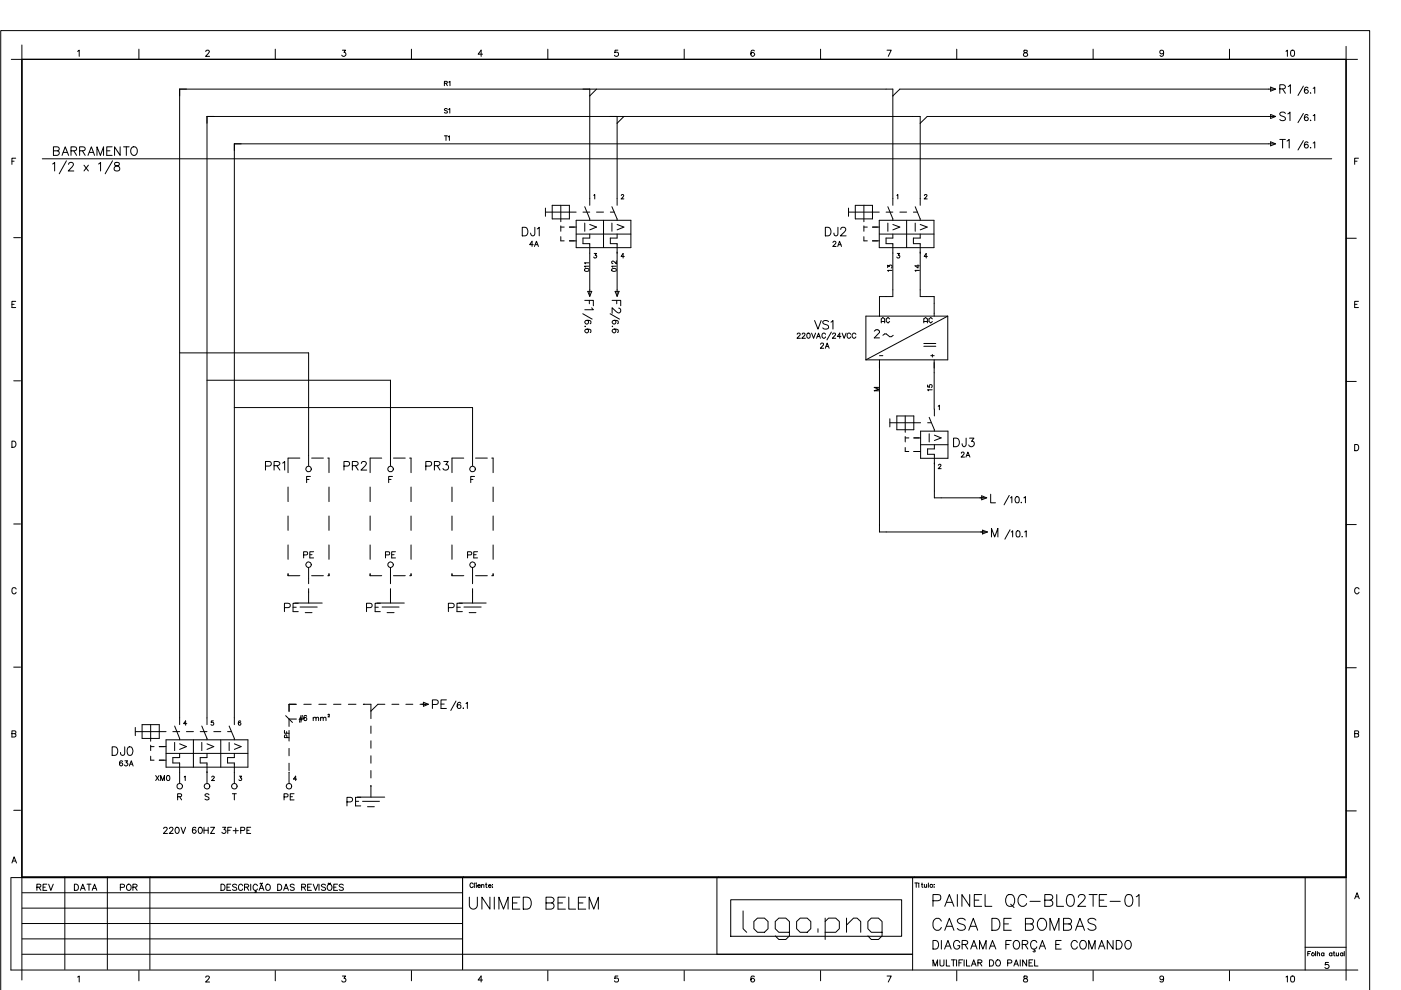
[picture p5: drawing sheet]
<svg xmlns="http://www.w3.org/2000/svg" width="297mm" height="210mm" viewBox="0 0 297 210" stroke-linecap="round" stroke-linejoin="round" font-family="sans-serif">
<g fill="none" stroke="#000" stroke-width=".21">
<path d="M2.4 12.6h285.4M4.6 12.6h280.8v173.5h-280.8zM4.6 9.5v198.3M16.5 10.9l.3-.3v1.4M29.4 10.4v2.2M43.6 10.9l.2-.2 .3-.1 .3 .4-.8 1h.8M58.4 10.4v2.2M72.6 10.6h.7l-.4 .5a.44 .44 0 0 1 .3 .7 .44 .44 0 0 1-.7-.1M87.2 10.4v2.2M102.3 11.5h-.9l.6-.9v1.4M116.1 10.4v2.2M125 18.9v24.6"/>
<path d="M126.5 18.9l-1.5 1.4M131 10.6h-.6l-.1 .6a.46 .46 0 0 1 .7 0 .46 .46 0 0 1 0 .6 .46 .46 0 0 1-.7-.1M145.1 10.4v2.2M159.9 10.8v-.1a.66 .66 0 0 0-.8 .5 .66 .66 0 0 0 .4 .8 .4 .4 0 0 0 .5-.4 .4 .4 0 0 0-.3-.4 .4 .4 0 0 0-.5 .3M174 10.4v2.2M188.1 10.6h.9l-.7 1.4M202.8 10.4v2.2M217.1 10.7v.4l.6 .1 .2 .3a.45 .45 0 0 1-.5 .5 .45 .45 0 0 1-.4-.5l.8-.6-.1-.2zM231.8 10.4v2.2M246.7 11.1a.41 .41 0 0 1-.6 .3 .41 .41 0 0 1-.1-.7 .41 .41 0 0 1 .7 .1v.3a.61 .61 0 0 1-.5 .9l-.3-.3M260.7 10.4v2.2M269 18.9h-78.2l-1.5 1.4"/>
<path d="M277.3 18.7v-.1a.4 .4 0 0 0-.7 .1 .72 .72 0 0 0 .3 1.1 .4 .4 0 0 0 .5-.4 .4 .4 0 0 0-.4-.4 .4 .4 0 0 0-.5 .4M277.9 19.7h.1M278.4 18.7l.4-.2v1.3M285.4 9.8v198M2.5 34.2h.5M3.3 33.5h-.8v1.4M9 33.7h273.3M11.2 34.8l.4-.4v1.9M14.1 34.1l-1.5 2.7M14.5 34.9l.4-.5 .6 .2a.55 .55 0 0 1-.2 .8l-.8 .9h1.1M17.8 35l.9 1.3M18.7 35l-.9 1.3"/>
<path d="M20.9 34.8l.4-.4v1.9M23.9 34.1l-1.6 2.7M24.4 34.5a.36 .36 0 0 0 .1 .6 .66 .66 0 0 1 .8 .3 .66 .66 0 0 1-.1 .8l-.6 .1-.3-.2a.68 .68 0 0 1 0-.8 .68 .68 0 0 1 .7-.2 .36 .36 0 0 0 .2-.6zM130.8 24.7v18.8M132.3 24.7l-1.5 1.4M269 30.5h-219.3v123.1M269 24.7h-72.4l-1.5 1.4M276.3 29.8l-1.1 2M277.3 24.5v-.1a.4 .4 0 0 0-.7 .1 .72 .72 0 0 0 .3 1.1 .4 .4 0 0 0 .5-.4 .4 .4 0 0 0-.4-.4 .4 .4 0 0 0-.5 .4M277.3 30.3v-.1a.4 .4 0 0 0-.7 .1 .72 .72 0 0 0 .3 1.1 .41 .41 0 0 0 .5-.4 .41 .41 0 0 0-.4-.4 .41 .41 0 0 0-.5 .4M277.9 25.5h.1M277.9 31.3h.1"/>
<path d="M278.4 24.5l.4-.2v1.3M278.4 30.3l.4-.2v1.3M287.2 34.2h.5M288 33.5h-.8v1.4M2.9 50.4h1.4M115.6 45h6.6M115.6 44.1v1.8M117.1 43.5h3.6v2.9h-3.6zM118.9 48.1h.7M118.9 50.2v.9h.7M118.9 43.5v3.5M118.9 47.9v1.1"/>
<path d="M120.7 48.1h1.5M120.7 51.1h1.5M122.2 46.7h11.6v5.8h-11.6zM122.2 49.6h11.6M123.6 45h1.4M124 43.8l1 2.9M124 47.3v1.7M125 49.6v.9h-1.4v1.2h1.4v9.7M125 47.6l1.5 .5-1.5 .6M125.9 41.4l.2-.2v1M126.5 45h1.5M128 46.7v5.8"/>
<path d="M129.4 45h.8M129.7 43.8l1.1 2.9M129.7 47.3v1.7M130.8 49.6v.9h-1.4v1.2h1.4v9.7M130.8 47.6l1.5 .5-1.5 .6M131.7 41.5l.2-.3 .3 .2-.5 .8h.6M179.9 45h6.5M179.9 44.1v1.8M181.3 43.5h3.7v2.9h-3.7zM183.2 48.1h.7M183.2 50.2v.9h.7M183.2 43.5v3.5"/>
<path d="M183.2 47.9v1.1M185 48.1h1.4M185 51.1h1.4M186.4 46.7h11.6v5.8h-11.6zM186.4 49.6h11.6M187.9 45h1.4M188.2 43.8l1.1 2.9M188.2 47.3v1.7M189.3 43.5v-24.6h-151.2v133.3M189.3 49.6v.9h-1.4v1.2h1.4v11.2h-2.8v4.1M189.3 47.6l1.5 .5-1.5 .6M190.1 41.4l.3-.2v1"/>
<path d="M190.2 53.7h.5l-.3 .4a.3 .3 0 0 1 .4 .3 .3 .3 0 0 1-.3 .3l-.4-.2M190.8 45h1.4M192.2 46.7v5.8M193.7 45h.8M194 43.8l1.1 2.9M194 47.3v1.7M195.1 53.7h.1M195.1 43.5v-18.8h-151.2v127.5M195.1 49.6v.9h-1.4v1.2h1.4v11.2h3v4.1M195.1 47.6l1.5 .5-1.5 .6M196 41.5v-.1a.29 .29 0 0 1 .3-.2 .29 .29 0 0 1 .2 .3l-.6 .7h.7M196.6 54.4h-.7l.5-.7v1"/>
<path d="M285.4 50.5h2.2M2.5 64.5h.5M3.3 63.9h-.8v1.3h.8M38.1 74.8h27.3v23.9M124.1 69.2h-.1l.1 .1M124.4 69.8a.41 .41 0 0 1 .3 .6 .41 .41 0 0 1-.6 .1 .41 .41 0 0 1 .1-.7h.2a.59 .59 0 0 1 .9 .4l-.2 .3M130.2 69.8a.41 .41 0 0 1 .3 .6 .41 .41 0 0 1-.6 .1 .41 .41 0 0 1 .1-.7h.2a.59 .59 0 0 1 .9 .4l-.2 .3M169 70.9l.2-.3 .4 .1v.3l-.6 .7h.7M170.1 70.9a.3 .3 0 0 1 .4-.2 .3 .3 0 0 1 0 .5l-.5 .5h.8M180.4 70.9a.39 .39 0 0 0-.5-.3 .39 .39 0 0 0-.3 .4v.3a.39 .39 0 0 0 .3 .4 .39 .39 0 0 0 .5-.3M181.5 70.9a.45 .45 0 0 0-.7-.2 .45 .45 0 0 0-.1 .6 .41 .41 0 0 0 .3 .4 .41 .41 0 0 0 .5-.3M185.4 70.2l.3-.3h.4l.4 .3v.3l-1.1 1.1h1.1"/>
<path d="M186.5 76.3v36.5h22.8M186.5 75.4h.7M186.8 68.5v-.9l.4-.3 .4 .3v.9M186.8 68.2h.8M187.2 71.1l.4-.3h.3l.7 .6h.4l.4-.3M188.6 67.6l-.3-.3-.4 .3v.6l.4 .3 .3-.3M195.9 68.5v-.9l.3-.3 .4 .3v.9M195.9 73.4h2.5M195.9 68.2h.7M195.9 72.8h2.5M197.3 75.4h.8M197.7 67.6l-.4-.3-.3 .3v.6l.3 .3 .4-.3"/>
<path d="M197.7 75.2v.5M198.1 76.3v10.5M200.9 67h-17.3v9.3M200.9 67v9.3h-17.3M200.9 67l-17.3 9.3M287.2 64.5h.5M288 63.9h-.8v1.3h.8M2.5 93.5h.4a.71 .71 0 0 1 .5 .7 .71 .71 0 0 1-.5 .6h-.4zM2.9 80.7h1.4M43.9 80.6h38.9v18.1M49.7 86.4h50.5v12.3M61.1 97.1h2.5"/>
<path d="M66.1 97.1h2.5M69.5 97.1h.3v3.1M78.5 97.1h2.4M83.4 97.1h2.5M86.9 97.1h.3v3.1M95.8 97.1h2.5M100.8 97.1h2.5M104.3 97.1h.2v3.1M188.7 89.6h6.5M188.7 88.8v1.7M190.1 88.2h3.6v2.9h-3.6zM191.9 92.9h.8"/>
<path d="M191.9 94.9v.8h.8M191.9 88.2v3.5M191.9 92.6v1.1M193.7 92.9h1.5M193.7 95.7h1.5M195.2 94.3h5.8M196.7 89.6h.7M197 88.5l1.1 2.9M197 92v1.7M198.1 98.4h.1M198.1 86.8v1.4M198.1 94.3v.9h-1.4v1.1h1.4v9.3h11"/>
<path d="M198.1 92.3l1.4 .6-1.4 .5M198.9 86.1l.3-.2v1M199 98.7a.28 .28 0 0 1 .2-.3 .28 .28 0 0 1 .3 .3l-.6 .7h.6M201 91.4h-5.8v5.8h5.8M285.4 80.9h2.2M287.2 94.2h.4a.71 .71 0 0 1 .5 .7 .71 .71 0 0 1-.5 .7h-.4zM2.9 111.1h1.4M61.1 103.3v3.1M61.1 109.4v3.1M61.1 115.5v3.1M65 101.7h.5M65.8 101h-.8v1.3"/>
<path d="M69.8 103.3v3.1M69.8 109.4v3.1M69.8 115.5v3.1M78.5 103.3v3.1M78.5 109.4v3.1M78.5 115.5v3.1M82.4 101.7h.5M83.2 101h-.8v1.3M87.2 103.3v3.1M87.2 109.4v3.1M87.2 115.5v3.1M95.8 103.3v3.1"/>
<path d="M95.8 109.4v3.1M95.8 115.5v3.1M99.8 101.7h.5M100.6 101h-.8v1.3M104.5 103.3v3.1M104.5 109.4v3.1M104.5 115.5v3.1M208.1 105.1l1.1 .5-1.1 .4zM208.3 112.4l1.1 .4-1.1 .4zM210 104.8v1.8h1.1M210.2 113.8v-1.8l.7 1.8 .7-1.8v1.8M214 105l-1.1 2"/>
<path d="M214.2 112.3l-1.2 2M214.2 105.6l.3-.3v1.3M214.4 112.8l.3-.3v1.3M215.4 105.4a.41 .41 0 0 1 .7 .2v.2a.55 .55 0 0 1-.5 .8h-.2l-.2-.5zM215.6 112.6a.41 .41 0 0 1 .6 .2l.1 .3a.53 .53 0 0 1-.5 .7 .87 .87 0 0 1-.2-1.2zM216.5 106.5l.1 .1M216.7 113.7l.1 .1M217.1 105.6l.3-.3v1.3M217.2 112.8l.4-.3v1.3M285.4 111.2h2.2M3.4 124.9a.46 .46 0 0 0-.5-.3 .46 .46 0 0 0-.4 .5v.3a.45 .45 0 0 0 .4 .5 .45 .45 0 0 0 .5-.3M61.1 121.6v.5h2.5"/>
<path d="M62.5 127.9h5.8M63.6 128.7h3.7M65.4 120.5v3.3M65.4 124.8v.7M66.1 122.1h2.5M69.8 121.6v.5h-.3M78.5 121.6v.5h2.4M79.9 127.9h5.8M81 128.7h3.6M82.1 129.9h1.5M82.8 120.5v3.3M82.8 124.8v.7"/>
<path d="M83.4 122.1h2.5M87.2 121.6v.5h-.3M95.8 121.6v.5h2.5M97.3 127.9h5.8M98.4 128.7h3.6M99.5 129.9h1.4M100.2 120.5v3.3M100.2 124.8v.7M100.8 122.1h2.5M104.5 121.6v.5h-.2M288.1 124.9a.53 .53 0 0 0-.7-.2 .53 .53 0 0 0-.2 .7 .48 .48 0 0 0 .4 .5 .48 .48 0 0 0 .5-.3M2.5 155.5h.8v-.4l-.8-.1v1.3l.8-.2v-.4l-.2-.2"/>
<path d="M2.9 141.4h1.4M28.7 155.1h6.5M28.7 154.2v1.8M30.1 153.6h3.7v3h-3.7zM31.9 158.3h.8M31.9 153.6v3.6M31.9 158v1.1M33.8 158.3h1.4M35.2 156.9h17.4v5.8h-17.4zM35.2 159.7h17.4M36.6 155.1h1.5M37 153.9l1.1 3"/>
<path d="M37 157.4v1.7M38.1 159.7v.9h-1.5v1.2h1.5v2M38.1 157.7l1.4 .6-1.4 .6M41 156.9v5.8M42.4 155.1h1.5M42.8 153.9l1.1 3M42.8 157.4v1.7M43.9 159.7v.9h-1.5v1.2h1.5v4.2M43.9 157.7l1.4 .6-1.4 .6M46.8 156.9v5.8M48.2 155.1h.8M48.6 153.9l1.1 3"/>
<path d="M48.6 157.4v1.7M49.7 159.7v.9h-1.5v1.2h1.5v4.2M49.7 157.7l1.4 .6-1.4 .6M51 153v-.1a.42 .42 0 0 0-.5 .4 .42 .42 0 0 0 .5 .4l.1-.2a.28 .28 0 0 0-.3-.3 .28 .28 0 0 0-.3 .2M60.6 151.7l1.4 1.5M61.3 158.7v1.5M62.9 149.3h-1.6v1.6M63.4 152.6h.7M63.5 152.3h.7M63.8 151.7l-.3 1.4M64.1 151.7l-.3 1.4M64.4 149.3h1.6"/>
<path d="M65 151.9v-.2a.54 .54 0 0 0-.7 .4 .54 .54 0 0 0 .4 .7 .33 .33 0 0 0 .4-.3 .33 .33 0 0 0-.3-.4 .33 .33 0 0 0-.4 .3M66.4 152.3l.3-.2h.2l.1 .7M66.4 152.1v.7M67 152.3l.1-.2h.4v.7M67.6 149.3h1.6M68 152.3l.2-.2h.3v.7M68 152.1v.7M68.5 152.3l.3-.2h.3v.7M69.5 151.6l.1-.2a.18 .18 0 0 1 .2 .1 .18 .18 0 0 1 0 .2l-.3 .3h.4M70.7 149.3h1.6M73.9 149.3h1.6M77 149.3h1.6v3.1"/>
<path d="M78.6 153.9v1.6M78.6 157.1v1.5M81.6 149.3h-1.5l-1.5 1.5M83.1 149.3h1.5M86 149.3h1.5M97.7 149.1l-.1-.1a.37 .37 0 0 0-.6 .2 .72 .72 0 0 0 .3 1 .41 .41 0 0 0 .5-.4 .41 .41 0 0 0-.4-.4 .41 .41 0 0 0-.5 .4M98.2 150.1v.1h.1M98.8 149.2l.3-.3v1.3M285.4 141.6h2.2M287.2 155.5h.8v-.4l-.8-.1v1.3l.8-.2v-.4l-.2-.2M2.9 171.8h1.4M31.9 160.3v.9h.8"/>
<path d="M33.8 161.2h1.4M34.7 175.7l.1-.3h.4l.3 .4-.8 .9h.8M35.9 175.7l.2-.3h.3l.3 .4-.8 .9h.8M37.3 175.4a.65 .65 0 0 1 .8 .5 .65 .65 0 0 1-.5 .8l-.3-.1-.2-.5zM38.4 175.4l.4 1.3 .6-1.3M39.1 164.7l.2-.1v.9M41.5 175.6v-.2a.65 .65 0 0 0-.8 .5 .65 .65 0 0 0 .5 .8 .4 .4 0 0 0 .4-.4 .4 .4 0 0 0-.4-.4 .4 .4 0 0 0-.4 .3M42.2 175.4a.66 .66 0 0 1 .8 .5 .66 .66 0 0 1-.5 .8l-.4-.2-.1-.5zM43.3 175.4v1.3M43.3 176h.8M43.9 163.8h.1M44.1 175.4v1.3"/>
<path d="M44.3 168.5l-.3-.2-.5 .2 .1 .3 .7 .4v.2l-.3 .2-.5-.2M44.6 175.4h.9l-.9 1.3h.9M44.9 164.8v-.1a.29 .29 0 0 1 .3-.1 .29 .29 0 0 1 .3 .2l-.6 .7h.6M47.2 175.4h.7l-.4 .5a.43 .43 0 0 1 .3 .7 .43 .43 0 0 1-.7-.1M48.3 176h.5M49.1 175.4h-.8v1.3M49.4 176.1h1.1M50 175.6v1.1M50.7 164.6h.5l-.2 .3a.3 .3 0 0 1 .2 .5 .3 .3 0 0 1-.5-.1M51 176.1l.8-.1v-.5l-.8-.1v1.3M52.4 176h.4M53.2 175.4h-.8v1.3h.8"/>
<path d="M61.3 161.8v1.6M61.3 163.7v2.3M62.9 165.2h-.7l.5-.6v.9M75.8 169h5.8M76.9 169.9h3.6M77.9 171h1.5M78.6 160.2v1.6M78.6 163.4v1.5M78.6 166.6v.1M285.4 171.9h2.2M2.3 186.1v19.6h285.6M2.4 186.1h283"/>
<path d="M2.5 183l.5-1.3 .5 1.3M2.7 182.6h.6M4.7 189.3h93.4M4.7 192.5h93.4M4.7 195.8h93.4M4.7 199.1h93.4M4.7 185.9h280.7M13.7 186.1v19.4M22.8 186.1v19.4M31.8 186.1v19.4M46.8 187.5h.5a.71 .71 0 0 1 .4 .6 .71 .71 0 0 1-.4 .7h-.5zM48.1 188.1h.5"/>
<path d="M48.9 187.5h-.8v1.3h.8M50.2 187.7l-.3-.2-.6 .2 .1 .3 .8 .4-.1 .3-.5 .1-.3-.2M51.5 187.8a.45 .45 0 0 0-.6-.3 .45 .45 0 0 0-.3 .5 .53 .53 0 0 0 .1 .7 .53 .53 0 0 0 .7-.1l.1-.1M51.8 188.1h.8l.1-.4-.3-.2h-.6v1.3M52.3 188.1l.4 .7M53.2 187.5v1.3M54.1 188.8l.2 .4h-.3M54.6 187.8a.47 .47 0 0 0-.5-.3 .47 .47 0 0 0-.4 .5 .53 .53 0 0 0 .2 .7 .53 .53 0 0 0 .7-.2M54.9 188.8l.5-1.3 .6 1.3M55.1 188.4h.6M55.2 187.3h.1M55.2 187.3l-.1 .1"/>
<path d="M55.7 187.2l-.3 .1M56.5 187.6a.62 .62 0 0 1 .8 .5 .62 .62 0 0 1-.8 .6l-.2-.4zM58.9 187.5h.4a.71 .71 0 0 1 .4 .6 .71 .71 0 0 1-.4 .7h-.4zM60.1 188.8l.5-1.3 .6 1.3M60.4 188.4h.5M62.4 187.7a.46 .46 0 0 0-.5-.3 .46 .46 0 0 0-.4 .4l.9 .6-.1 .3-.5 .1-.3-.2M64 188.1h.7l.1-.5-.8-.1v1.3M64.4 188.1l.4 .7M65.2 188.1h.5M66 187.5h-.8v1.3h.8M66.4 187.5l.5 1.3 .5-1.3M67.6 187.5v1.3"/>
<path d="M69 187.7l-.1-.1a.47 .47 0 0 0-.8 .2l.9 .6-.1 .3-.5 .1-.3-.2M69.5 187.7a.62 .62 0 0 1 .9 .1 .62 .62 0 0 1-.3 .9 .63 .63 0 0 1-.7-.2 .63 .63 0 0 1 .1-.8zM69.6 187.3h.2M69.6 187.3v.1M69.8 187.3h.2M70.1 187.2l-.1 .1M70.8 188.1h.4M71.6 187.5h-.8v1.3h.8M72.8 187.7l-.3-.2-.6 .2 .1 .3 .8 .4-.1 .3-.5 .1-.3-.2M98.1 186.1v19.4M98.3 185.9v.1M100.3 187.5a.38 .38 0 0 0-.5-.3 .38 .38 0 0 0-.2 .6 .34 .34 0 0 0 .3 .4 .34 .34 0 0 0 .4-.3"/>
<path d="M100.6 187.2v1M100.9 187.3h.1zM103.1 187.2v.8l.2 .2M152 186.1v16.2M152.3 185.9v.1M154.9 190.8h36.3v7.7h-36.3zM157.6 193.1v3.8l.7 .8M159.8 195.4l.8-.7h1.5l.7 .7v1.5l-.7 .8h-1.5l-.8-.8zM167.4 197.7h-2.3l-.7-.8v-1.5l.7-.7h1.5l.8 .7v3l-.8 .8h-1.5l-.7-.8M168.9 195.4l.8-.7h1.4l.8 .7v1.5l-.8 .8h-1.4l-.8-.8zM173.4 196.9v.8M174.9 195.4l.8-.7h1.5l.8 .7v1.5l-.8 .8h-2.3"/>
<path d="M174.9 194.7v4.5M179.5 196.1l1.5-1.4h.7l.8 .7v2.3M179.5 194.7v3M187 197.7h-2.3l-.7-.8v-1.5l.7-.7h1.6l.7 .7v3l-.7 .8h-1.6l-.7-.8M193.5 186.1v19.6M193.9 185.9v.1M194 187.2h.6M194.3 187.2v.9M197.8 199.4h.6a.98 .98 0 0 1 .6 .9 .98 .98 0 0 1-.6 .9h-.6zM199.6 199.4v1.8M203.5 199.8a.64 .64 0 0 0-1-.3 .97 .97 0 0 0-.3 1 .97 .97 0 0 0 .9 .7 .61 .61 0 0 0 .4-.7h-.4M214.4 199.4h-1.1v1.8"/>
<path d="M215.2 199.5a.87 .87 0 0 1 1 .4 .87 .87 0 0 1-.2 1.1 .66 .66 0 0 1-.8 .2 .66 .66 0 0 1-.4-.7v-.4zM219.8 199.8a.64 .64 0 0 0-1-.3 .97 .97 0 0 0-.3 1 .97 .97 0 0 0 .9 .7l.4-.4M225 199.4h-1.2v1.8h1.2M228.4 199.8a.68 .68 0 0 0-.7-.4 .68 .68 0 0 0-.6 .7v.4a.67 .67 0 0 0 .5 .7 .67 .67 0 0 0 .8-.4M229.1 199.7a.75 .75 0 0 1 1-.2 .75 .75 0 0 1 .2 1 .7 .7 0 0 1-.7 .7 .7 .7 0 0 1-.7-.7zM236 199.4v1.8l-1.2-1.8v1.8M236.7 199.4h.6a.96 .96 0 0 1 .6 .9 .96 .96 0 0 1-.6 .9h-.6zM238.7 199.7a.66 .66 0 0 1 .7-.3 .66 .66 0 0 1 .4 .7v.4a.68 .68 0 0 1-.6 .7 .68 .68 0 0 1-.7-.7zM276.7 186.2v19.5M287.2 190.6l.5-1.3 .5 1.3M287.4 190.1h.6M.2 209.9v-203.4h290.2v203.4"/>
<path d="M4.7 202.3h188.8M16.5 207.2l.3-.3v1.3M29.4 205.8v2.2M43.6 207.2l.3-.3 .4 .1 .1 .3-.8 .9h.8M58.4 205.8v2.2M72.6 206.9h.7l-.4 .5a.44 .44 0 0 1 .3 .7 .44 .44 0 0 1-.7-.1M87.2 205.8v2.2M102.3 207.8h-.9l.6-.9v1.3M116.1 205.8v2.2M131 206.9h-.6l-.1 .6a.45 .45 0 0 1 .7-.1 .45 .45 0 0 1 0 .7 .45 .45 0 0 1-.7-.1M145.1 205.8v2.2M159.9 207.1l-.4-.2a.69 .69 0 0 0-.3 .7 .69 .69 0 0 0 .4 .6 .39 .39 0 0 0 .4-.4 .39 .39 0 0 0-.4-.4 .39 .39 0 0 0-.4 .4"/>
<path d="M174 205.8v2.2M188.1 206.9h.9l-.7 1.3M197.8 204.8v-1.3l.5 1.3 .5-1.3v1.3M199.3 203.5v1.2l.3 .1a.38 .38 0 0 0 .5-.4v-.9M200.3 201.2l.7-1.8 .7 1.8M200.6 203.5v1.3h.8M201.7 203.5h.9M202.1 203.5v1.3M202.8 203.5v1.3M202.8 205.8v2.2M203.3 204.1h.5M204 200.3l1-.1 .2-.3-.1-.3-.3-.2h-.8v1.8"/>
<path d="M204.1 203.5h-.8v1.3M204.4 203.5v1.3M204.6 200.3l.6 .9M204.9 203.5v1.3h.7M205.8 201.2l.7-1.8 .7 1.8M206 204.8l.4-1.3 .6 1.3M206.1 204.4h.7M207.3 204.1l.8-.1v-.4l-.8-.1v1.3M207.7 201.2v-1.8l.7 1.8 .7-1.8v1.8M207.8 204.1l.4 .7M209.7 201.2l.7-1.8 .7 1.8M209.8 203.5h.5a.71 .71 0 0 1 .4 .7 .71 .71 0 0 1-.4 .6h-.5z"/>
<path d="M211.2 203.7a.62 .62 0 0 1 .9 .2 .62 .62 0 0 1-.2 .9 .63 .63 0 0 1-.8-.3 .63 .63 0 0 1 .1-.8zM213.6 204.2l.8-.1 .1-.3-.3-.3h-.6v1.3M215 204.8l.5-1.3 .4 1.3M215.1 204.4h.7M216.3 203.5v1.3M216.7 200.3l1-.1 .2-.3-.1-.3-.3-.2h-.8v1.8M217.1 207v.4l.6 .1 .2 .3a.44 .44 0 0 1-.5 .4 .44 .44 0 0 1-.4-.4l.8-.6-.1-.2zM217.3 200.3l.6 .9M217.7 203.5v1.3l-.9-1.3v1.3M218.2 204.1h.5M219 203.5h-.8v1.3h.8M219.2 201.2v.3h.2l.1 .2h-.5"/>
<path d="M219.4 203.5v1.3h.7M220.3 201.2l.7-1.8 .7 1.8M230.8 201.2v-1.8l.7 1.8 .7-1.8v1.8M231.8 205.8v2.2M232.9 201.2l.7-1.8 .7 1.8M246.7 207.4a.41 .41 0 0 1-.6 .3 .41 .41 0 0 1-.1-.7 .41 .41 0 0 1 .7 .1v.3a.59 .59 0 0 1-.5 .8l-.3-.2M260.7 205.8v2.2M276.7 200.8h8.7M277.3 202.2h.4M277.9 201.7h-.6v1M278.9 201.7v1M279.3 202.2l.2-.2 .2 .1 .1 .6"/>
<path d="M279.3 201.7v1M280.7 202.2a.3 .3 0 0 0-.5 0 .3 .3 0 0 0 .3 .5l.2-.2M280.7 202v.7M281.7 204.1h-.7v.5a.48 .48 0 0 1 .7 0 .48 .48 0 0 1-.1 .7 .48 .48 0 0 1-.7-.2M282.4 202.2a.3 .3 0 0 0-.5-.1 .3 .3 0 0 0 0 .5 .3 .3 0 0 0 .5-.1M282.4 202v.7M282.7 202h.3M282.8 201.7v.8l.3 .2M283.3 202l.1 .6 .4-.1M283.8 202v.7M284.7 202.2a.3 .3 0 0 0-.5 0 .3 .3 0 0 0 .3 .5l.2-.2M284.7 202v.7"/>
<path d="M285 201.7v1"/>
<circle cx="65.4" cy="99.5" r=".58"/>
<circle cx="82.8" cy="99.5" r=".58"/>
<circle cx="100.2" cy="99.5" r=".59"/>
<circle cx="43.9" cy="166.7" r=".58"/>
<circle cx="49.7" cy="166.7" r=".58"/>
<circle cx="61.3" cy="166.7" r=".56"/>
<circle cx="278.4" cy="202.3" r=".32"/>
</g>
<g font-size="6.2">
<text x="196.8" y="193.7">PAINEL QC-BL02TE-01</text>
<text x="196.8" y="198.6">CASA DE BOMBAS</text>
</g>
<text font-size="5.7" x="98.8" y="194">UNIMED BELEM</text>
<g font-size="5.3">
<text x="274.8" y="21.2" transform="rotate(-90 274.8 21.2)">R1</text>
<text x="133" y="67.7" transform="rotate(-90 133 67.7)">F2</text>
</g>
<g font-size="4.9">
<text x="270.6" y="26.8">S1</text>
<text x="10.6" y="34.2">BARRAMENTO</text>
<text x="274.5" y="32.5" transform="rotate(-90 274.5 32.5)">T1</text>
<text x="109.7" y="51.2">DJ1</text>
<text x="174.3" y="51.2">DJ2</text>
<text x="127" y="67" transform="rotate(-90 127 67)">F1</text>
<text x="171.8" y="70.9">VS1</text>
<text x="201.4" y="96">DJ3</text>
<text x="55.4" y="100.9">PR1</text>
<text x="72" y="100.9">PR2</text>
<text x="89.3" y="100.9">PR3</text>
<text x="59.3" y="130.9">PE</text>
<text x="76.9" y="130.9">PE</text>
<text x="94.2" y="130.9">PE</text>
<text x="90.7" y="151.3">PE</text>
<text x="22.9" y="161.2">DJ0</text>
<text x="72.7" y="172.2">PE</text>
</g>
<g font-size="4.4">
<text x="111.5" y="53.6">4A</text>
<text x="175.7" y="53.6">2A</text>
<text x="63.5" y="119.6">PE</text>
<text x="80.8" y="119.6">PE</text>
<text x="98.1" y="119.6">PE</text>
<text x="7.1" y="190.1">REV</text>
<text x="14.8" y="190.1">DATA</text>
<text x="24.7" y="190.1">POR</text>
<text x="271.6" y="209.5">10</text>
</g>
<g font-size="4">
<text x="271.6" y="13.1">10</text>
<text x="96.7" y="19.4" transform="rotate(-90 96.7 19.4)">R1</text>
<text x="93.5" y="31">T1</text>
<text x="131.9" y="58.9" transform="rotate(-90 131.9 58.9)">012</text>
<text x="190.5" y="58.9" transform="rotate(-90 190.5 58.9)">13</text>
<text x="196.1" y="58.9" transform="rotate(-90 196.1 58.9)">14</text>
<text x="173.2" y="75.1">2A</text>
<text x="195.8" y="84">15</text>
<text x="202.8" y="98.1">2A</text>
<text x="62.4" y="157.7" transform="rotate(-90 62.4 157.7)">PE</text>
<text x="24.3" y="163.7">63A</text>
<text x="32.1" y="166.9">XM0</text>
<text x="36.7" y="170.7">R</text>
<text x="48.3" y="170.7">T</text>
<text x="59.3" y="170.7">PE</text>
</g>
<g font-size="3.5">
<text x="93.5" y="25">S1</text>
<text x="125.9" y="58.9" transform="rotate(-90 125.9 58.9)">011</text>
<text x="184.5" y="84">M</text>
<text x="38.1" y="154.9">4</text>
<text x="43.7" y="154.9">5</text>
</g>
</svg>
